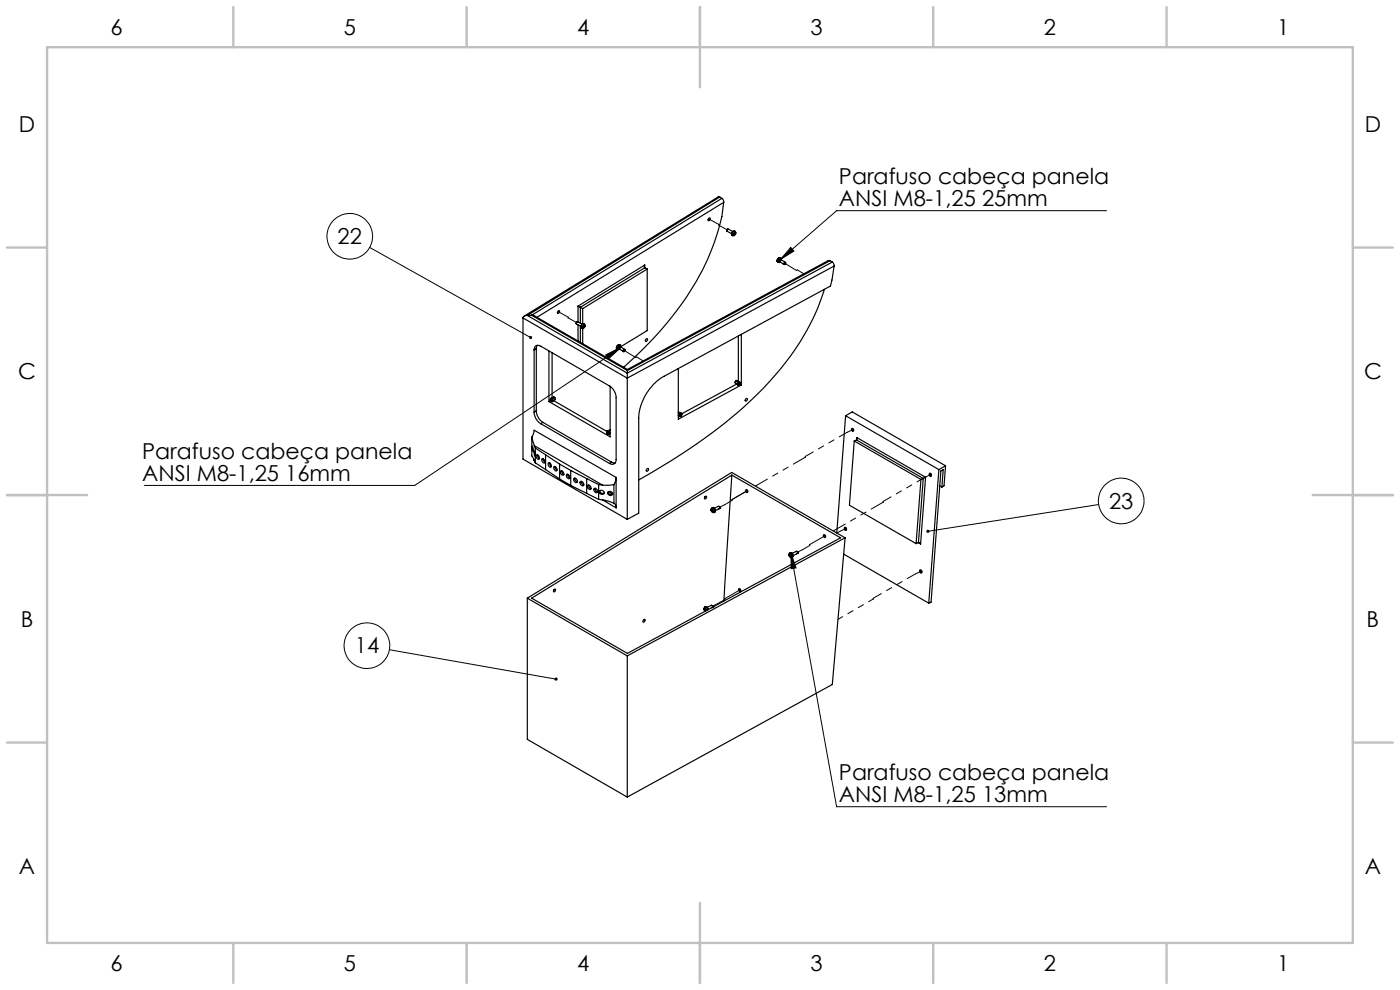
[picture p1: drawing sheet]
<svg xmlns="http://www.w3.org/2000/svg" width="297mm" height="210mm" viewBox="0 0 297 210" stroke-linecap="round" stroke-linejoin="round" font-family="sans-serif">
<g fill="none" stroke="#000" stroke-width=".21">
<path d="M78.4 52.5l34.2 19.1M167.7 52.5l.7 .8-2.8 1.7zM234.7 44.7h-57.2l-11.9 10.3M128.6 75.2l3-1.4-2.5 2.3zM131.6 73.8l-43.6 29.2h-57.4M167.8 117.3l1.1 3.2-1 .1zM167.8 117.3l9.7 53.8h57.2M233.1 107l-36.2 5.7M82.6 137.8l35.4 6.3"/>
<circle cx="74.2" cy="50.1" r="4.8"/>
<circle cx="237.9" cy="106.3" r="4.8"/>
<circle cx="77.8" cy="137" r="4.8"/>
</g>
<g fill="none" stroke="#c0c0c0" stroke-width=".5">
<path d="M10 10h277v190h-277zM49.5 1.5v8.5M99 1.5v8.5M148.5 1.5v17M198 1.5v8.5M247.5 1.5v8.5M1.5 52.5h8.5M287 52.5h8.5M1.5 105h17M278.5 105h17M1.5 157.5h8.5M287 157.5h8.5"/>
<path d="M148.5 191.5v17M49.5 200v8.5M99 200v8.5M198 200v8.5M247.5 200v8.5"/>
</g>
<path d="M112.3 71.4v.3a.34 .34 0 0 0 .6 .1l-.3-.2 .3 .2a.34 .34 0 0 0-.1-.5 .34 .34 0 0 0-.5 .1zM117.7 143.8v.1a.33 .33 0 0 0 .1 .5 .33 .33 0 0 0 .5-.3h-.3h.3a.33 .33 0 0 0-.2-.4 .33 .33 0 0 0-.4 .1zM196.7 112.4l-.2 .3h.3h-.3a.34 .34 0 0 0 .5 .3 .34 .34 0 0 0 .2-.4 .34 .34 0 0 0-.5-.2zM167.7 52.5l.7 .8-2.8 1.7zM128.6 75.2l3-1.4-2.5 2.3zM167.8 117.3l1.1 3.2-1 .1z" fill="#000"/>
<g fill="none" stroke="#000" stroke-width=".25">
<path d="M136.8 56.2v.6M136.8 56.2l-14.2 8.7M136.8 56.8l-13.7 8.4M136.8 56.8l.5 .3M137.3 57.1l-13.7 8.4M137.3 57.1v13l-5.6 3.4M150.4 46.3a.19 .19 0 0 1 .3 0 .19 .19 0 0 1 0 .2l-.2 .2a.17 .17 0 0 1-.2 .1 .17 .17 0 0 1-.1-.2zM152.7 41.8h-.4l-41.1 25.3M152.7 41.8l-40.8 25.1M152.7 41.8l.4 .3M153.1 42.1l.4 .3v.5M153.1 42.1l-40.3 24.8"/>
<path d="M153.5 42.9a42.5 42.5 0 0 1-5.1 15.5 73 73 0 0 1-16.1 19.5M153.5 42.9l-39.6 24.4M154.4 48.6l-.2 .1v.3M155.4 49.1l-.9-.5-.3 .2v.3l1 .5M155.6 49.8h-.2M155.6 49.7l-.2 .1M155.9 49.1l.1 .3M155.9 49.1a.53 .53 0 0 0-.6 .2 .53 .53 0 0 0 .1 .7M155.9 49.1l-.5 .2-.1 .3 .1 .4M156 49.5l-.2 .4-.2-.1M156 49.4h-.2l-.2 .3M156 49.4l-.4 .3"/>
<path d="M156 49.5l-.4 .3M156.1 49.5l-.3 .5h-.4M156.1 49.4l-.1 .1M156.1 49.4h.1M156.1 49.4l-.7 .4M164.9 55.3l.1 .3M164.9 55.3h.1M164.9 55.2v.1M164.9 55.2h.1M165 55.6l.1 .1M165.2 55.3l.1 .1M165.3 55.3v.1"/>
<path d="M165.3 55.4h.1M165.3 55.4l.3-.4 1 .7M165.3 55.4l1 .7M165.5 55.1l-.2 .3M165.5 55l-.3 .3M165.5 55l-.2 .3M165.6 54.7h-.5l-.2 .5M165.6 54.7l-.6 .3-.1 .3 .1 .3M165.6 54.7h.1M165.8 55.1a.33 .33 0 0 0-.3-.4 .33 .33 0 0 0-.4 .3v.2a.28 .28 0 0 0 0 .4 .28 .28 0 0 0 .4 0M166.1 55.9h.1M166.1 55.9l.3 .1"/>
<path d="M166.4 56l.1-.3 .2 .1v.2h-.3M166.4 56h-.1l.2 .1M166.5 55.9h.1M166.5 55.9l-.1 .1M166.7 55.8a.22 .22 0 0 0-.3-.1 .22 .22 0 0 0-.1 .3M176.1 55.3h-.4l-42.6 23.1M176.1 55.3l-43 23.3M176.1 55.3l.5 .3M176.6 55.6l.2 .2 .2 .6M176.6 55.6l-43.5 23.6M177 56.4l-.8 4.3-35.3 19.1a10.9 10.9 0 0 0-5.4 8.9v20.2l-2.4 1.3M177 56.4l-43.9 23.8"/>
<path d="M110.9 67.4l22.2 12.8M110.9 67.4v30l22.2 12.8M111.9 66.9a.77 .77 0 0 0-1 .5M111.9 66.9l21.2 12.3M112.8 66.9h.5l19.8 11.5M112.8 66.9h-.9M112.8 66.9l20.3 11.7M113.3 74.3a.85 .85 0 0 1 .4-1 .85 .85 0 0 1 1 .1l14.8 8.5 .7 .8 .5 1.4v13.4a.88 .88 0 0 1-.4 .9 .88 .88 0 0 1-1-.1M113.3 74.3v13.1M113.8 74l-.5 .3M113.8 74v13.2M114 73.3l-.2 .7"/>
<path d="M116.5 74.5v10.7M117.1 74.8v9.6M118.3 66.1l.2-.2a.28 .28 0 0 1 .2 .4 .28 .28 0 0 1-.4 .1zM122.5 68.3l-.3 .1 .1 .3M122.6 64.9l.5 .3M122.6 64.9v3.4M122.6 68.9v3.4M123.1 65.2l.5 .3M123.1 65.2v3.4M123.1 69.2v3.4M123.5 68.7l-.9-.4-.3 .1v.3l.9 .5M123.6 69.5h-.2"/>
<path d="M123.6 69.3l-.2 .2M123.6 65.5v3.2M123.6 69.7v3.2M123.9 68.7l.2 .4M123.9 68.7a.55 .55 0 0 0-.6 .3 .55 .55 0 0 0 .1 .7M123.9 68.7l-.3 .1-.2 .3v.6M124.1 69.2l-.2 .3h-.3M124.1 69.1l-.2-.1-.3 .3M124.1 69.1l-.5 .2M124.1 69.2l-.5 .3M124.1 69.1l-.3 .5-.4 .1M124.1 69.1v.1"/>
<path d="M124.1 69v.1M124.1 69.1l-.7 .4M130.8 73.8l.1 .3M130.9 74.1h.1M130.9 74l-2.6 1.6M131.2 73.9l.1-.3 .3-.1 .9 .6M131.2 73.9l1.1 .7M131.4 73.5l-.2 .4M131.4 73.5h.1M131.4 73.5l-.2 .2v.2M131.5 73.2h-.4l-.3 .3v.3M131.5 73.2l-.4 .1-.3 .5"/>
<path d="M131.5 73.5l-.3 .1v.3M131.5 73.2h.1M131.7 73.6a.33 .33 0 0 0-.2-.4 .33 .33 0 0 0-.4 .3l-.1 .1a.32 .32 0 0 0-.1 .5 .32 .32 0 0 0 .5-.1M132 74.4l.2 .1M132.2 74.5h.1M132.2 74.5l.2 .1M132.3 74.5l.1-.2h.2l-.1 .3-.2-.1M132.4 74.4h.1M132.5 74.4l-.2 .1M132.5 74.4h.1M132.6 74.3l-.1-.2-.2 .1v.3M133.1 79.2v1"/>
<path d="M133.1 78.4v.2M133.1 78.6v.6M137.1 71.9a.17 .17 0 0 1 .2-.1 .17 .17 0 0 1 .1 .3l-.1 .1a.23 .23 0 0 1-.4 .2 .23 .23 0 0 1 .1-.4zM143.9 78.2v10.7l13.4-7.2M156.6 71.3v9.7M157.3 70.9v10.8M174.9 61.4a52.9 52.9 0 0 1-14.1 22.1 113.2 113.2 0 0 1-25.3 18.3M112.8 92.7l.5 1.8M112.8 92.7l.5-1.4 17.4 10M112.8 92.7v4l.5 1M112.9 94.6l.2 1.1-.2-.3zM113.3 97.5v.2"/>
<path d="M113.3 87.4l.4 1.4 .5 .7 .5 .4M113.3 97.7h.1M113.3 95.7l.2 1-.2-.6zM113.3 94.5l14.5 8.4M113.3 94.5l.3 .5M113.3 97.7l.3 .5M113.6 95l2.1 1.5M113.6 95v3.2M113.6 98.2l2.1 1.4M113.8 96.5a.55 .55 0 0 1 .5 .3 .55 .55 0 0 1 0 .7l-.4-.3zM113.8 87.2v.5l.5 1.1 .9 .8M113.8 87.2l-.5 .2"/>
<path d="M114.1 96.5v.4l.3 .4M114.7 89.9l14.6 8.4M115 97.3a.56 .56 0 0 1 .5 .3 .56 .56 0 0 1-.1 .6l-.4-.3zM115.2 89.6l-.5 .3M115.2 89.6l14.6 8.4M115.2 97.3l.1 .4 .3 .4M115.7 96.5l3 2M115.7 96.5v3.1M115.7 99.6l3 2M116.3 98.2a.52 .52 0 0 1 .6 .3 .52 .52 0 0 1-.2 .6l-.4-.4zM116.6 98.2l.1 .5 .3 .2M116.8 85l-.3 .2"/>
<path d="M116.9 84.7a.2 .2 0 0 0-.2 .2 .2 .2 0 0 0 .2 .1M116.9 84.7v.3M117 84.5a.33 .33 0 0 0-.3 .3 .33 .33 0 0 0 .2 .3M117 84.5l-.1 .2M117 84.5v.1M117.1 84.7v-.1l.2 .1a.25 .25 0 0 1 .1 .4 .25 .25 0 0 1-.3 .1v-.1M117.1 84.7v.4M117.1 85h-.2M117.2 84.6l.5-.3 .1 .1v.4l-.5 .2M117.4 85l11.3 6.5M117.5 84.2l-.5 .3M117.5 98.9a.6 .6 0 0 1 .6 .4 .6 .6 0 0 1-.1 .6l-.5-.4z"/>
<path d="M117.5 84.2v.2M117.5 84.2l-.5 .4M117.8 99v.4l.3 .3M118.7 98.5l2.4 1.3M118.7 98.5v3.1M118.9 99.9a.51 .51 0 0 1 .6 .3 .51 .51 0 0 1-.1 .6l-.4-.3zM119.2 99.9l.1 .5 .3 .2M121.1 99.8l3.4 1.7M121.1 99.8v3.2M128.8 91.5v.5M128.9 91.4l-.2 .1 .2 .5M128.9 91.4l-.1 .1"/>
<path d="M128.9 91.4l.5-.3-.5 .3M129 91.6a.24 .24 0 0 1 .3 .2 .24 .24 0 0 1-.3 .2M129 91.6l.1 .2-.1 .2M129 91.9l-.2 .1M129 91.6v.4M129.4 91.9h.1M129.4 91.9h-.1M129.4 81.9v10.8l-12.9-7.5M129.4 91.3l-.2 .2M129.8 98l.7 .2M129.8 98l-.5 .3M133.1 80.2v30"/>
<path d="M137.2 99.5l.1-.1a.22 .22 0 0 1 .3 .1 .22 .22 0 0 1-.1 .3 .23 .23 0 0 1-.4 .1 .23 .23 0 0 1 .1-.4zM143.9 87.4l.5 .3M143.9 88.1l.1 .1M143.9 87.6l.3 .2M143.9 87.4l.5 .2M144 88.1l-.1 .1M144.4 87.9v-.1a.25 .25 0 0 0-.4 .3 .25 .25 0 0 0 .4 .2M144.4 87.9v.4M144.4 88.2h.1M144.4 87.6l.3 .2-.2 .5M144.4 87.6l.1 .2M144.5 87.8l.1 .1-.1 .3"/>
<path d="M144.5 87.8v.4M156.2 80.7l.5 .3M156.2 80.7v.2M156.2 80.7l.5 .4M156.3 81.4l-11.7 6.4M156.5 81.1l-.5-.3-.1 .1v.3l.5 .3M156.7 81.2l-.1-.2-.2 .3a.25 .25 0 0 0 0 .3 .25 .25 0 0 0 .3 .1M156.7 81.2v.4M156.7 81.6l-.1 .1M156.7 81.5h.1M156.7 81a.36 .36 0 0 1 .3 .3 .36 .36 0 0 1-.2 .3M156.7 81l.1 .1"/>
<path d="M156.7 81v.1M156.8 81.1l.2 .1-.2 .3M156.8 81.1v.4M156.9 81.4l.4 .3M158.3 84.6v-.1a.26 .26 0 0 1 .2 .4 .26 .26 0 0 1-.4 0zM179.4 88.2l19.8 11.4M179.4 88.2l-1.9 24.9M179.4 88.2l1.4-.8 19.8 11.4M181.2 93.5l-1 13.7 14.1 8.1M181.2 93.5l14.2 8.2M181.7 93.3l-.5 .2M181.7 93.3l14.2 8.2"/>
<path d="M181.8 92.8l-.1 .5M181.8 92.8l14.6 8.4M199.2 99.6l-2.2 28.3M200.6 98.8l-1.4 .8M200.6 98.8l-.3 4.2-.5 .3M118.7 101.6l2.4 1.4M120.2 100.7a.53 .53 0 0 1 .6 .2 .53 .53 0 0 1-.1 .7l-.4-.3zM120.4 100.6l.1 .5 .4 .3M121.1 103l5.9 2.9M121.7 101.5a.53 .53 0 0 1 .6 .2 .53 .53 0 0 1 0 .7l-.4-.2zM122 101.4v.4l.5 .4M123.1 102.2a.53 .53 0 0 1 .6 .2 .53 .53 0 0 1-.1 .7l-.5-.4z"/>
<path d="M123.3 102.1l.2 .5 .4 .3M124.5 101.5l2.5 1.3M124.5 101.5v3.2M124.6 103a.5 .5 0 0 1 .7 .2 .5 .5 0 0 1-.1 .6l-.5-.2zM124.9 102.9l.1 .5 .4 .3M126 103.6a.55 .55 0 0 1 .6 .3 .55 .55 0 0 1 0 .6l-.6-.3zM126.3 103.6l.1 .5 .4 .2M127 102.8v3.1M127 102.8l.8 .1M127 105.9l.8 .1M127.2 104.1a.49 .49 0 0 1 .8 0 .49 .49 0 0 1-.2 .8h-.1a.48 .48 0 0 1-.5-.2 .48 .48 0 0 1 0-.6zM127.2 104.2a.58 .58 0 0 0 1 .3"/>
<path d="M127.8 106l1.5 .4 .9 .4M127.8 106l2.9 1.7M129 104.3a.49 .49 0 0 1 .9 .1 .49 .49 0 0 1-.5 .7 .51 .51 0 0 1-.4-.8zM129.1 104.3l.9 .4-.4 .2a.55 .55 0 0 1-.6-.5M130.2 102.8l-2.4 .1M130.2 106.8a.92 .92 0 0 1 .5 .9M130.2 102.8v4M130.7 101.3l-.1 .7-.4 .8M130.7 101.3v6.4M149.6 105.3h.1a.27 .27 0 0 1 .1 .3 .27 .27 0 0 1-.4 .1zM149.6 105.3l-.1 .3M150.8 108.2l.1 .1a.49 .49 0 0 0 .6 .4"/>
<path d="M150.8 108.1l.1 .1M150.8 108l.1 .1M150.8 108v.1M150.8 108.1l.8 .4M150.9 108.2l.1 .2a.22 .22 0 0 0 .1 .2 .22 .22 0 0 0 .3-.1M150.9 108.1l.3-.1 .2 .4M150.9 108.1l.5 .3M150.9 108.2l.5 .3M151.1 107.8l-.3 .2M151.1 107.7a.56 .56 0 0 1 .6 .3 .56 .56 0 0 1-.2 .7l.2-.2-.1-.4-.3-.4zM151.4 108.5h.2M151.4 108.4l.2 .1"/>
<path d="M152.5 107.4l.2 .3M152.7 107.8l-.9 .5M152.7 107.8l-.2 .1 .2-.1M152.7 107.8l-.1-.3-.2-.1-.8 .4M152.7 107.7h.1M152.7 107.7v.1M152.7 107.8h.1M155.3 100.8l-1.7 26.7M158.2 103.9a.28 .28 0 0 1 .4 .2 .28 .28 0 0 1-.2 .3zM167.4 117.7l.3 .6 .3-.1M167.4 117.6v.2M167.4 117.6h.1"/>
<path d="M167.4 117.6l.7 .5M167.4 117.8l.2 .3 .3-.1M167.4 117.7l.3-.1 .2 .3M167.4 117.7l.5 .2M167.4 117.8l.5 .2M167.6 117.3l-.2 .4M167.6 117.3a.53 .53 0 0 1 .6 .3 .53 .53 0 0 1-.2 .6M167.6 117.3h.3l.2 .3 .1 .4-.2 .2M167.9 118l.2 .1M167.9 117.9l.2 .1v.1M169 116.9l.2 .4M169.2 117.3l-.2 .1h.2"/>
<path d="M169.2 117.3l-.3-.4-.8 .5M169.2 117.4l-.9 .5M169.2 117.3h.1M169.2 117.3v.1M174.7 113.4a.29 .29 0 0 1 .5 .2 .29 .29 0 0 1-.4 .4zM179 117.5l18 10.4M179.2 111.9h.2a.28 .28 0 0 1 .2 .4 .28 .28 0 0 1-.3 .2 .28 .28 0 0 1-.2-.4zM179.3 114.1l-24.1-13.9-43.3 26.7M179.3 114.1l-46.2 25M179.3 114.1l-2.7 31.1-43.5 23.9M194.8 115.1l.5 .3M194.8 115.1l-.5 .2"/>
<path d="M195.4 101.7l-1.1 13.6M195.9 101.5l-.5 .2M195.9 101.5l-1.1 13.6M196.4 101.2l-.5 .3M196.4 101.2l-1.1 14.2M197.2 100.4a.28 .28 0 0 1 .4 .2 .28 .28 0 0 1-.3 .4l-.2-.3zM199.4 103.1l.4 .2M199.8 103.3l.3-3.7-.5 .3-2.1 27.8-.5 .2M111.9 126.9l21.2 12.2M111.9 126.9v29.9l21.2 12.3M112.8 126.9l42.5-26.1 23 13.3-45.2 24.5zM117.5 125.1l.2-.2a.28 .28 0 0 1 .1 .4 .28 .28 0 0 1-.4 .1z"/>
<path d="M117.5 125.1l-.1 .2M133.1 139.1v30M136.5 131.5l.2-.1a.28 .28 0 0 1 .1 .4 .28 .28 0 0 1-.4 .1zM149.3 129.1l.3 .5M149.3 129.1l.1 .1M149.3 129.1h.1M149.3 129.1l.6 .4M149.4 129.1l.2-.1 .3 .4M149.4 129.2l.3 .4M149.4 129.1l.5 .3M149.4 129.2l.4 .3M149.5 128.8l-.1 .3"/>
<path d="M149.5 128.8a.51 .51 0 0 1 .7 .5M149.5 128.8h.3l.3 .6M149.8 129.5h.1M149.9 129.4h.1M151 128.4l.2 .4M151 128.9h.1M151.2 128.8l-.3-.4-.9 .4M151.2 128.8l-.2 .1M151.2 128.8h.1M156.7 124.9a.28 .28 0 0 1 .4 .2 .28 .28 0 0 1-.3 .3zM157 124.9l.1 .4M195.2 120.9l.2 .1a.29 .29 0 0 1 .2 .3 .29 .29 0 0 1-.3 .2 .29 .29 0 0 1-.2-.4z"/>
<circle cx="180.8" cy="91.1" r=".28"/>
</g>
<g fill="none" stroke="#000" stroke-width=".21" stroke-dasharray="6.3 1.3 1.3 1.3 1.3 1.3">
<path d="M150.5 46.5l-.2-.1M152.4 47.8l.2-.1M152.6 47.7l-2.3-1.3M154.2 48.7l-1.8-.9M165.3 55.4l.4-.4M165.4 55.5l-.1-.1M166.6 55.9l2.3 1.5M168.9 57.4l.3-.2M169.2 57.2l1.3 .9M118.5 66.2l-.2-.1M120.5 67.4l.1-.1M120.6 67.3l-2.3-1.2"/>
<path d="M122.3 68.4l-1.8-1M131.2 73.8l.4-.3M131.3 74l-.1-.2M132.5 74.4l2.4 1.4M134.9 75.8l.2-.1M135.1 75.7l1.3 .9M170.8 97h.1M170.8 96.8v.2M181.1 91.1h-.2M181.1 91.1l-1.4 .6M152.7 107.5l1-.4M153.7 107.1l1.6-.9"/>
<path d="M155.3 106h.1M155.3 106.2v-.2M155.3 106l3.3-2M158.6 104l-3.3 2M158.6 104l-.1 .1M169.2 117.1l1-.5M170.2 116.6l1.6-.9M171.8 115.5l3.3-1.9M171.8 115.5h.1M171.8 115.7v-.2M175.1 113.6l-.2 .1M175.1 113.6l-.1 .1"/>
<path d="M178.2 112.7l-.6 .4M179.3 112.4a.26 .26 0 0 0 .3-.3 .26 .26 0 0 0-.5-.1l.2 .4M179.4 112.2l-1.2 .5M179.6 112.1l-.2 .1M187.3 106.5h.1M187.3 106.4v.1M197.4 101a.26 .26 0 0 0 .2-.4 .26 .26 0 0 0-.4-.1l.2 .5M197.4 100.7l-1.2 .5M197.6 100.6l-.2 .1M151.2 128.6l1-.5M152.2 128.1l1.6-.9M153.8 127h.1"/>
<path d="M153.8 127.2v-.2M153.8 127l3.3-1.9M157.1 125.1l-.2 .1M157.1 125.2l-.1-.3M185.3 127.1h-.1M185.3 126.9v.2M195.3 121.5a.26 .26 0 0 0 .2-.4 .26 .26 0 0 0-.4-.1l.2 .5M195.3 121.2l-1.1 .5M195.5 121.1l-.2 .1"/>
</g>
<path d="M185.2 127.1l-7.4 4.3" fill="none" stroke="#000" stroke-width=".21" stroke-dasharray="6.3 1.3 1.3 1.3 1.3 1.3" stroke-dashoffset="5.2"/>
<path d="M179.7 91.7l-8.9 5.1M196.2 101.2l-8.9 5.2M194.2 121.7l-8.9 5.2" fill="none" stroke="#000" stroke-width=".21" stroke-dasharray="6.3 1.3 1.3 1.3 1.3 1.3" stroke-dashoffset="4.4"/>
<path d="M170.8 97l-10.5 6.1M187.3 106.5l-10.5 6.1" fill="none" stroke="#000" stroke-width=".21" stroke-dasharray="6.3 1.3 1.3 1.3 1.3 1.3" stroke-dashoffset="3.4"/>
<g font-size="4.7">
<text x="23.5" y="7.4">6</text>
<text x="73" y="7.4">5</text>
<text x="122.5" y="7.4">4</text>
<text x="172" y="7.4">3</text>
<text x="221.5" y="7.4">2</text>
<text x="271" y="7.4">1</text>
<text x="4" y="27.9">D</text>
<text x="289.5" y="27.9">D</text>
<text x="178" y="39.1">Parafuso cabeça panela</text>
<text x="178" y="43.6">ANSI M8-1,25 25mm</text>
<text x="71.6" y="51.8">22</text>
<text x="3.9" y="80.4">C</text>
<text x="289.4" y="80.4">C</text>
<text x="30.2" y="97.4">Parafuso cabeça panela</text>
<text x="30.2" y="101.9">ANSI M8-1,25 16mm</text>
<text x="235.3" y="107.9">23</text>
<text x="4.4" y="132.9">B</text>
<text x="289.9" y="132.9">B</text>
<text x="75.3" y="138.6">14</text>
<text x="178" y="165.5">Parafuso cabeça panela</text>
<text x="178" y="170.1">ANSI M8-1,25 13mm</text>
<text x="4" y="185.4">A</text>
<text x="289.5" y="185.4">A</text>
<text x="23.5" y="205.9">6</text>
<text x="73" y="205.9">5</text>
<text x="122.5" y="205.9">4</text>
<text x="172" y="205.9">3</text>
<text x="221.5" y="205.9">2</text>
<text x="271" y="205.9">1</text>
</g>
</svg>
